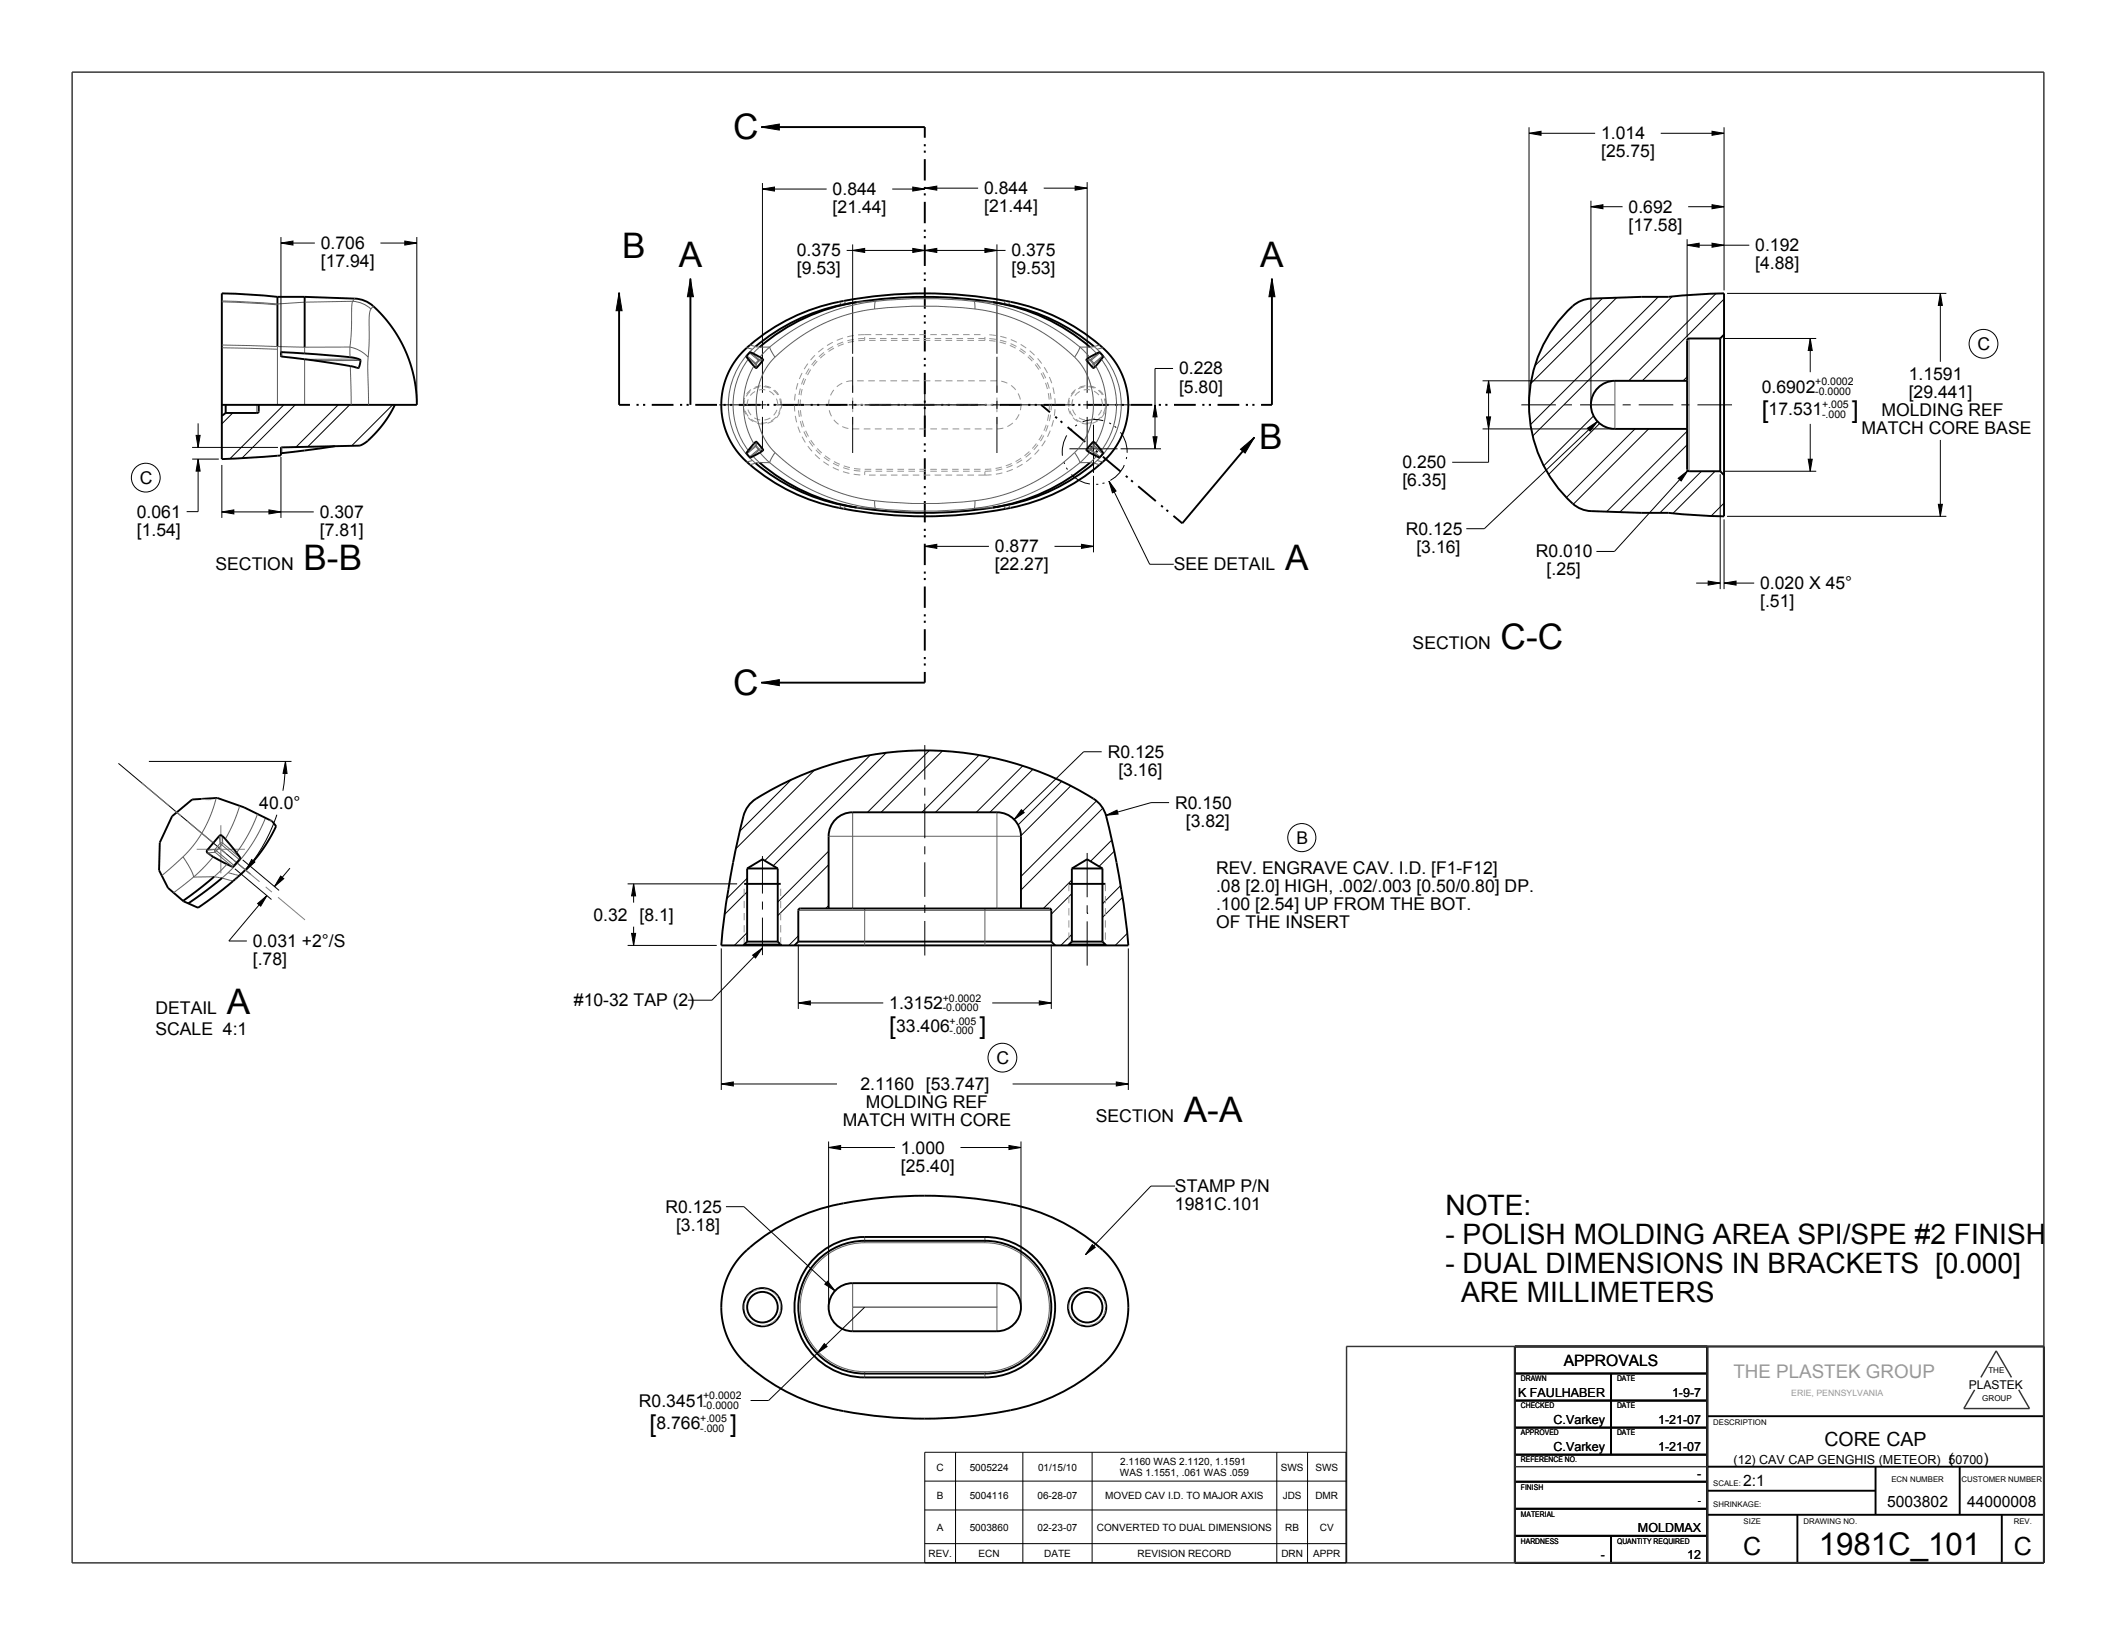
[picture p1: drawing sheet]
<svg xmlns="http://www.w3.org/2000/svg" width="559mm" height="432mm" viewBox="0 0 559 432" stroke-linecap="round" stroke-linejoin="round" font-family="sans-serif">
<g fill="#000">
<path d="M201 33.6l4.8-.8v1.6zM403.8 35.2l3.2-.5v1zM452.1 34.7l3.2 .5-3.2 .5zM201.3 49.9l3.2-.5v1.1zM241 49.4l3.2 .5-3.2 .6zM244.2 49.7l3.2-.5v1zM283.9 49.2l3.2 .5-3.2 .5zM420.1 54.6l3.2-.5v1zM452.1 54.1l3.2 .5-3.2 .5zM74.2 64.2l3.2-.5v1zM106.9 63.7l3.2 .5-3.2 .5zM163.5 77.3l.8 4.8h-1.6z"/>
<path d="M182.3 73.6l.8 4.8h-1.6zM225.2 66.1l3.1-.5v1.1zM241 65.6l3.2 .5-3.2 .6zM244.2 66.1l3.2-.5v1.1zM260.1 65.6l3.2 .5-3.2 .6zM335.9 73.6l.8 4.8h-1.6zM445.5 64.8l3.2-.6v1.1zM452.1 64.2l3.2 .6-3.2 .5zM512.4 77.5l.5 3.2h-1zM478.1 89.4l.5 3.2h-1.1zM51.8 115h1.1l-.6 3.2zM305 106.9l.6 3.2h-1.1z"/>
<path d="M304.5 115.4h1.1l-.6 3.1zM327.6 118.6l3.7-3.1-2.5 4.2zM392.6 110.1h1l-.5 3.2zM393.1 100.6l.5 3.1h-1zM419.2 113.1l2.7-1.8-2 2.6zM52.3 121.2l.6 3.2h-1.1zM58.6 135.2l3.2-.5v1zM71 134.7l3.2 .5-3.2 .5zM292.9 127.1l1.8 2.6-.9 .4zM443.2 126.3l2.5-2-1.7 2.7zM477.5 121.3h1.1l-.5 3.2zM511.9 133.2h1l-.5 3.2z"/>
<path d="M244.2 144.3l3.2-.5v1zM285.6 143.8l3.2 .5-3.2 .5zM451.1 153.5l3.2 .5-3.2 .5zM455.3 154l3.2-.5v1zM201 180.3l4.8-.8v1.6zM75.4 201.1l.4 3.2-1.1-.1zM269.7 213.8l.8 .8-2.7 1.8zM292.1 215.3l2.9-1.3 .3 1zM66.5 227l.8 .7-2.4 2.1zM68 238.6l2.5-2.1-1.7 2.8zM74.1 231.4l.8 .7-2.4 2zM167.3 233.4l.6 3.2h-1.1z"/>
<path d="M166.8 246.5h1.1l-.6 3.2zM198.8 252.3l2.5-2-1.8 2.7zM210.8 264.9l3.2-.6v1.1zM274.5 264.3l3.1 .6-3.1 .5zM190.5 286.3l3.2-.6v1.1zM294.8 285.7l3.2 .6-3.2 .5zM218.8 303.1l3.2-.6v1.1zM266.4 302.5l3.2 .6-3.2 .5zM288.5 328.7l.7 .7-2.5 2zM217.7 354.8l.7 .8-2.6 1.8zM218.5 338.4l2 2.5-2.7-1.7z"/>
</g>
<g fill="none" stroke="#000" stroke-width=".26">
<path d="M201 33.6l4.8-.8v1.6zM403.8 35.2l3.2-.5v1zM403.8 33.6v72.5M403.8 35.2h17.5M438.6 35.2h16.7M452.1 34.7l3.2 .5-3.2 .5zM455.3 33.6v43.1M201.3 49.9l3.2-.5v1.1zM201.3 48.3v46.4M201.3 49.9h17M235.6 49.9h8.6M241 49.4l3.2 .5-3.2 .6z"/>
<path d="M244.2 49.7l3.2-.5v1zM244.2 49.7h14.1M275.6 49.7h11.5M283.9 49.2l3.2 .5-3.2 .5zM287.1 48.1v46.6M420.1 54.6l3.2-.5v1zM420.1 53v53.1M420.1 54.6h8.4M445.8 54.6h9.5M452.1 54.1l3.2 .5-3.2 .5zM74.2 64.2l3.2-.5v1zM74.2 62.6v30.6"/>
<path d="M74.2 64.2h8.9M100.5 64.2h9.6M106.9 63.7l3.2 .5-3.2 .5zM110.1 62.6v43.5M163.5 77.3l.8 4.8h-1.6zM182.3 73.6l.8 4.8h-1.6zM223.6 66.1h41.9M225.2 66.1l3.1-.5v1.1zM225.2 64.6v28.8M241 65.6l3.2 .5-3.2 .6zM244.2 66.1l3.2-.5v1.1zM260.1 65.6l3.2 .5-3.2 .6z"/>
<path d="M263.3 64.6v28.8M335.9 73.6l.8 4.8h-1.6zM423.2 78.8l-17.9 17.8M426.9 78.6l-22.7 22.7M437.9 78.4l-33.7 33.7M441.6 78.3l-36.8 36.8M445.5 64.8l3.2-.6v1.1zM445.5 63.2v25.9M445.5 64.8h16.5M452.1 64.2l3.2 .6-3.2 .5zM453.1 77.5l-23 23.1M455.3 79l-21.6 21.6"/>
<path d="M456.1 77.5h57.9M512.4 77.5l.5 3.2h-1zM512.4 77.5v18M309.8 97.3h-4.8v21.2M445.5 99.5l-1 1.1M455.1 89.4h24.5M478.1 89.4l.5 3.2h-1.1zM478.1 89.4v8.9M50.7 118.2h22.7M51.8 115h1.1l-.6 3.2zM52.3 111.8v6.4M61.5 109.1l-2.9 2.8"/>
<path d="M74.9 106.9l-14.2 14.3M78 106.9l-14.1 14.1M89.3 106.9l-11.1 11.2M92.3 106.9l-11 11.1M103.7 106.9l-10.8 10.8M295.9 118.5h10.7M304.5 115.4h1.1l-.6 3.1zM305 106.9l.6 3.2h-1.1zM327.6 118.6l3.7-3.1-2.5 4.2zM391.5 113.3h34.2M391.5 100.6h34.2M392.6 110.1h1l-.5 3.2z"/>
<path d="M393.1 100.6l.5 3.1h-1zM393.1 100.6v21.5h-9.6M419.2 113.1l2.7-1.8-2 2.6zM420.8 109.8l-13.1 13.2M421.9 111.3l-29.9 28.3h-4.8M422.4 111.8l-13.4 13.5M431.8 113.3l-18.1 18.1M435.4 113.3l-19.9 19.9M445.5 113.9l-21.2 21.2M445.5 117.5l-17.7 17.7M478.1 112v12.5M512.4 116.2v20.2"/>
<path d="M50.7 121.2h7.1M52.3 121.2l.6 3.2h-1.1zM52.3 121.2v13.9h-3M58.6 135.2l3.2-.5v1zM58.6 122.8v14M58.6 135.2h24.3M71 134.7l3.2 .5-3.2 .5zM74.2 120.7v16.1M288.8 125.7v20.2M292.9 127.1l1.8 2.6-.9 .4zM292.9 127.1l10.7 21.9h6.4M443.2 126.3l2.5-2-1.7 2.7z"/>
<path d="M445.7 124.3l-19.4 21.3h-4.7M449.3 124.5l-11 10.9M452.9 124.5l-11.1 11.1M454.3 125.2v30.4M455.1 124.5h24.5M455.3 132.9l-3.4 3.4M455.3 137.2v18.4M456.1 136.4h57.9M477.5 121.3h1.1l-.5 3.2zM511.9 133.2h1l-.5 3.2zM244.2 144.3l3.2-.5v1zM244.2 144.3h17"/>
<path d="M278.5 144.3h10.3M285.6 143.8l3.2 .5-3.2 .5zM447.9 154h6.4M451.1 153.5l3.2 .5-3.2 .5zM455.3 154l3.2-.5v1zM455.3 154h7.9M201 180.3l4.8-.8v1.6zM229.8 199.4l-27.8 27.9M234 198.8l-29.8 29.8M245.4 198.2l-16.3 16.3M248.9 198.3l-16.2 16.2M258.6 199.4l-15.1 15.1"/>
<path d="M261.6 200l-14.5 14.5M290.9 198.5h-4.7l-18.4 17.9M31.3 201.6l34.8 29.3M39.3 201.1h37.7M73.1 215.2a44.7 44.7 0 0 1-8.2 14.6M75.4 201.1l.4 3.2-1.1-.1zM75.4 201.1l-.2 4.3-.5 3.4M208.9 205.9l-13.5 13.6M215.1 203.4l-20.8 20.7M269.7 213.8l.8 .8-2.7 1.8zM270.1 202.3l-12.3 12.2M272.8 203.2l-11.4 11.3"/>
<path d="M280.4 206.3l-11.5 11.6M282.8 207.5l-13.2 13.2M289.6 211.5l-20 20M291.2 213.4l-21.6 21.7M292.1 215.3l2.9-1.3 .3 1zM308.7 212h-4.7l-11.9 3.3M62 229.4l9.7 8.2M64.1 227.1l9.6 8.1M66.5 227l.8 .7-2.4 2.1zM68 238.6l2.5-2.1-1.7 2.8zM70.5 236.5l-10.1 12h4.8M74.1 231.4l.8 .7-2.4 2z"/>
<path d="M76.6 229.3l-4.1 4.8M165.7 233.4h29M167.3 233.4l.6 3.2h-1.1zM167.3 233.4v5M197.3 231.9l-5.4 5.4M197.3 235.5l-6 6M218.8 224.8l-13.4 13.4M218.8 228.4l-13.4 13.4M218.8 239.2l-.7 .7M283.1 232.4l-7.6 7.5M283.1 236l-5.5 5.4M293.6 221.8l-5.6 5.7"/>
<path d="M294.3 224.8l-4.1 4M295.9 233.9l-4.8 4.8M296.4 237l-5.3 5.3M165.7 249.7h23.6M166.8 246.5h1.1l-.6 3.2zM167.3 244.7v5M190.5 250.5v37.4M197.3 246.3l-3.4 3.4M198.8 252.3l2.5-2-1.8 2.7zM201.3 250.3l-13.3 13.8h-6.3M210.8 247.2l-2.5 2.5M210.8 249.5v17"/>
<path d="M277.6 249.5v17M283.1 246.8l-3 2.9M297.7 246.5l-3.2 3.2M298 250.5v37.4M210.8 264.9l3.2-.6v1.1zM210.8 264.9h22.5M262 264.9h15.6M274.5 264.3l3.1 .6-3.1 .5zM190.5 286.3l3.2-.6v1.1zM190.5 286.3h30.5M267.4 286.3h30.6M294.8 285.7l3.2 .6-3.2 .5z"/>
<path d="M191.7 318.7h4.8l24 22.2M218.8 303.1l3.2-.6v1.1zM218.8 301.5v42.9M218.8 303.1h17.5M253.7 303.1h15.9M266.4 302.5l3.2 .6-3.2 .5zM269.6 301.5v42.9M310.3 313.2h-6.4l-17.2 18.2M218.5 338.4l2 2.5-2.7-1.7zM288.5 328.7l.7 .7-2.5 2zM217.7 354.8l.7 .8-2.6 1.8zM228.3 345.2l-25.3 24.7h-4.8"/>
<path d="M244.2 383.5h111.3v29.3h-111.3zM244.2 398.8h111.3M244.2 391.2h111.3M252.3 383.5v29.3M270.1 383.5v29.3M288.4 383.5v29.3M337.2 383.5v29.3M345.3 383.5v29.3M244.2 407.7h111.3"/>
<circle cx="523.8" cy="90.8" r="3.8"/>
<circle cx="38.5" cy="126.1" r="3.8"/>
<circle cx="343.8" cy="221.2" r="3.7"/>
<circle cx="264.7" cy="279.3" r="3.8"/>
</g>
<g fill="none" stroke="#000" stroke-width=".51">
<path d="M201 33.6h43.2v2.8M244.2 38.1v.5M244.2 39.8v.5M244.2 42v5.7M244.2 49.4v.5M244.2 51.1v.5M244.2 53.3v5.7M73.3 78.4h7.2l13.2 .5a9.2 9.2 0 0 1 6.7 3.8 35.3 35.3 0 0 1 9.7 24.2h-51.5M73.3 78.4l-7.4-.6-7.3-.3v43.7l15.6-.9v-2l.2-.1 20.7-.5 .4-.2a26.2 26.2 0 0 0 8.8-10.6M73.3 78.4v13.1M163.5 77.3v29.6h2.9M182.3 73.6v33.3"/>
<path d="M226.3 79.8a52.5 52.5 0 0 0-26.8 11.7M244.2 60.6v.6M244.2 62.3v.6M244.2 64.6v5.6M244.2 71.9v.6M244.2 73.6v.6M244.2 75.9v5.6M262.2 79.8a52.5 52.5 0 0 1 26.7 11.7M335.9 73.6v33.3h-2.9M196.5 92.6a53 53 0 0 1 30.8-13.9 112.3 112.3 0 0 1 44.4 2.2 45.8 45.8 0 0 1 22.1 13.7 20.2 20.2 0 0 1-3.4 28.1 55.2 55.2 0 0 1-30.8 12.6 112.1 112.1 0 0 1-42.9-2.4 45.8 45.8 0 0 1-22-13.7 20.2 20.2 0 0 1 1.8-26.6zM244.2 83.2v.6M244.2 84.9v.6"/>
<path d="M244.2 87.2v5.6M244.2 94.5v.6M244.2 96.2v.6M244.2 98.5v5.6M414.1 82.1a8.4 8.4 0 0 1 6.1-3.2l13.2-.5h7.2l7.3-.6 7.4-.3v58.9l-7.4-.3-7.3-.7h-7.2l-13.2-.4a8.3 8.3 0 0 1-6.1-3.2 35.3 35.3 0 0 1 0-49.7zM454.3 89.4h-8.3l-.4 .2-.1 11h-19a6.4 6.4 0 0 0-6.4 6.3 6.4 6.4 0 0 0 6.4 6.4h19l.1 10.9 .4 .3h8.3M454.3 89.4v35.1M455.3 88.4l-1 1M59.6 109.1l-1 .7M59.6 106.9v2.2M68.3 106.9v1.8l-.3 .3-8.4 .1M168.1 106.9h.6"/>
<path d="M169.8 106.9h.6M172.1 106.9h5.8M179.6 106.9h.6M181.3 106.9h.6M183.6 106.9h5.8M191.1 106.9h.6M192.8 106.9h.6M195.1 106.9h5.7M202.6 106.9h.5M204.3 106.9h.6M206.6 106.9h5.7M214.1 106.9h.5"/>
<path d="M215.8 106.9h.6M218.1 106.9h5.7M225.6 106.9h.5M227.3 106.9h.6M229.6 106.9h5.7M237.1 106.9h.5M238.8 106.9h.5M241.1 106.9h5.7M244.2 105.8v.6M244.2 107.5v.6M244.2 109.7v5.7M244.2 117.1v.5"/>
<path d="M244.2 118.8v.5M248.5 106.9h.6M250.3 106.9h.5M252.6 106.9h5.7M260 106.9h.6M261.8 106.9h.5M264.1 106.9h5.7M271.5 106.9h.6M273.3 106.9h.5M274.9 106.9l2.4 2M275.6 106.9h5.7M278.7 110.1l.4 .3"/>
<path d="M280.1 111.2l.4 .4M281.9 112.8l4.7 3.9M283 106.9h.6M284.7 106.9h.6M287 106.9h5.8M288 117.9l.5 .4M289.4 119l.5 .4M294.5 106.9h.6M296.2 106.9h.6M298.5 106.9h5.8M306 106.9h.6M307.7 106.9h.6"/>
<path d="M310 106.9h5.8M317.5 106.9h.6M319.2 106.9h.6M321.5 106.9h5.8M329 106.9h.6M330.7 106.9h.6M331.3 115.5l-19.1 22.7-2.3-2M199.5 122.3a52.5 52.5 0 0 0 26.8 11.7M244.2 121v5.7M244.2 128.4v.5M244.2 130.1v.5M244.2 132.3v5.7"/>
<path d="M244.2 139.7v.5M288.9 122.3a52.5 52.5 0 0 1-26.7 11.7M291.3 120.6l4.6 3.9M297.3 125.7l.5 .4M298.7 126.9l.5 .4M300.6 128.4l4.6 3.9M306.6 133.5l.5 .4M308 134.7l.5 .4M454.3 124.5l1 1M244.2 141.3v.6M244.2 143.6v5.6M244.2 150.9v.6"/>
<path d="M244.2 152.6v.6M244.2 154.9v5.6M244.2 177.5v2.8h-43.2M244.2 162.2v.6M244.2 163.9v.6M244.2 166.2v5.6M244.2 173.5v.6M244.2 175.2v.6M45.4 215.6l5.3-4.5 6.7-.4 7.1 2.5 7.4 3.7 1 1.3a44.1 44.1 0 0 1-14.1 16.7l-6.5 4.8-3.8-1.7-4.1-3.5-2.4-4.7 .2-7.3zM198.5 211.8a83.4 83.4 0 0 1 91.4 0 9.6 9.6 0 0 1 2.8 5.9l2.7 13.3a185.7 185.7 0 0 1 2.6 18.7h-107.5a203.4 203.4 0 0 1 6.3-35.6l.8-1.2zM58.6 231.9l-3.9 3.2-5 3.5M196.5 233.4h9.7"/>
<path d="M197.3 229.4v19.3M197.3 229.4l4-2.5 4.1 2.5M197.3 229.4h8.1M205.4 229.4v19.3M218.8 239.9v-19a6.3 6.3 0 0 1 6.3-6.4h38.2a6.3 6.3 0 0 1 6.3 6.4v19M225.2 239.9l-14.1 .1-.3 .4v8.3M263.3 239.9l14.1 .1 .2 .4v8.3M282.3 233.4h9.6M283.1 229.4h8M283.1 229.4l4-2.5 4 2.5M283.1 229.4v19.3M291.1 229.4v19.3"/>
<path d="M196.5 249.5h9.7M197.3 248.7h8.1M197.3 248.7l-1 1M205.4 248.7l1 1M210.8 248.7h66.8M210.8 248.7l-1 1M277.6 248.7l1 1M282.3 249.5h9.6M283.1 248.7h8M283.1 248.7l-1 1M291.1 248.7l1 1M196.5 330.9a53 53 0 0 1 30.8-13.9 112.3 112.3 0 0 1 44.4 2.2 45.8 45.8 0 0 1 22.1 13.7 20.2 20.2 0 0 1-3.4 28.1 55.2 55.2 0 0 1-30.8 12.6 112.1 112.1 0 0 1-42.9-2.4 45.8 45.8 0 0 1-22-13.7 20.2 20.2 0 0 1 1.8-26.6z"/>
<path d="M214.8 332.6a18.5 18.5 0 0 1 13.5-5.9h31.8a18.5 18.5 0 0 1 18.5 18.5 18.5 18.5 0 0 1-18.5 18.6h-31.8a18.5 18.5 0 0 1-17-11.2 18.5 18.5 0 0 1 3.5-20zM216.5 332.3a17.5 17.5 0 0 1 11.8-4.6h31.8a17.5 17.5 0 0 1 17.5 17.5 17.5 17.5 0 0 1-17.5 17.6h-31.8a17.5 17.5 0 0 1-16.3-11.2 17.5 17.5 0 0 1 4.5-19.3zM400 355.6h139.8v57.1h-139.8zM450.8 355.6v57.1M400 377h50.8M400 369.9h50.8M400 362.7h50.8M425.4 362.7v21.5M450.8 374h89M400 398.5h50.8M400 391.3h50.8M400 384.2h50.8"/>
<path d="M450.8 393.7h44.5M450.8 387.3h89M495.3 387.3v12.7M517.5 387.3v12.7M400 405.6h50.8M425.4 405.6v7.1M450.8 400h89M474.7 400v12.7M528.6 400v12.7"/>
<circle cx="201.3" cy="345.2" r="5"/>
<circle cx="287.1" cy="345.2" r="5"/>
</g>
<path d="M19 19.1h520.8v393.6h-520.8zM355.6 355.6h184.1M355.6 355.6v57.1M400 355.6v57.1M450.8 355.6v57.1M521.5 367.1l-2.9 4.9h17.4l-2.9-4.9M523.1 363.8l4.1-7 4 7M400 387.4h50.8" fill="none" stroke="#313131" stroke-width=".38"/>
<g fill="none" stroke="#939393" stroke-width=".26">
<path d="M226.3 79.8l-1.7 .3M226.6 79.8h-.2M226.6 79.7v.1M229.8 79.3l-1.9 .3M233.1 78.9l-2 .2M236.3 78.7l-2 .1M239.5 78.5l-1.9 .1M242.8 78.4l-2 .1M244.2 78.4h-.8M245.4 78.4h1.8M248.3 78.5l1.8 .1M251.3 78.6l1.8 .1"/>
<path d="M254.2 78.8l1.8 .2M257.2 79.1l1.7 .2M260.1 79.5l1.7 .2M262 79.8h.2M263.3 80l1.7 .3M211.8 98.5l-.7 1.6M212.3 99.9l-.6 1.6M213.3 96l-.9 1.5M213.7 97.3l-.9 1.5M214.1 97.6l-.9 1.5M215.2 93.8l-1.1 1.3M215.5 95l-1.2 1.4"/>
<path d="M215.8 95.4l-1.1 1.3M217.4 91.9l-1.3 1.1M217.6 93.1l-1.3 1.1M217.9 93.5l-1.3 1.1M219.9 90.4l-1.5 .9M220 91.5l-1.5 .9M220.2 92l-1.4 .8M222.6 89.3l-1.6 .6M222.7 90.3l-1.7 .7M222.8 90.8l-1.5 .6M225.4 88.6l-1.7 .4M225.5 89.6l-1.7 .4"/>
<path d="M225.5 90.1l-1.6 .4M228.3 89.4l-1.7 .1M228.3 89.9l-1.6 .1M228.3 89v.9M228.3 89.9h.1M228.3 89.4h.1M229.5 89.9h1.7M229.5 89.4h1.7M230.1 88.4l-3.5 .1M231.2 88.4h1.8M232.4 89.9h1.7M232.4 89.4h1.7"/>
<path d="M234.1 88.4h1.8M235.3 89.9h1.7M235.3 89.4h1.7M237 88.4h1.7M238.2 89.9h1.7M238.2 89.4h1.7M239.9 88.4h1.7M241 89.9h1.8M241 89.4h1.8M242.8 88.4h1.7M243.9 89.9h1.8M243.9 89.4h1.8"/>
<path d="M245.7 88.4h1.7M246.8 89.9h1.8M246.8 89.4h1.8M248.6 88.4h1.7M249.7 89.9h1.7M249.7 89.4h1.7M251.4 88.4h1.8M252.6 89.9h1.7M252.6 89.4h1.7M254.3 88.4h1.8M255.5 89.9h1.7M255.5 89.4h1.7"/>
<path d="M257.2 88.4h1.7M258.4 89.4h1.7M260.1 88.4h.1M260.1 89v.9h-1.7M261.2 89.9l1.7 .2M261.3 89.4l1.7 .2M261.3 88.4l1.7 .2M264 90.4l1.6 .4M264.1 89.9l1.7 .4M264.1 88.8l1.7 .5M266.7 91.2l1.5 .8M266.9 90.8l1.5 .7"/>
<path d="M266.9 89.7l1.6 .7M269.2 92.5l1.4 1M269.4 92.1l1.5 1M269.5 91l1.5 .9M271.4 94.2l1.2 1.2M271.8 93.8l1.2 1.3M271.9 92.6l1.3 1.2M273.4 96.2l.9 1.4M273.8 95.9l1 1.4M274 94.7l1.1 1.3M274.9 98.6l.8 1.5M275.4 98.3l.8 1.6"/>
<path d="M275.8 97l.8 1.5M277.1 99.6l.6 1.6M209.8 106.9l.1 1.8M210 109.8l.4 1.7M210 104l-.2 1.8M210.7 112.7l.6 1.6M210.7 101.2l-.5 1.7M210.9 108.4l.2 1.7M210.9 105.5l-.1 1.7M211.4 111.2l.5 1.7M211.4 102.6l-.4 1.7M211.4 108.3l.2 1.7"/>
<path d="M211.4 105.5l-.1 1.7M211.8 115.3l.9 1.6M211.8 111.1l.5 1.6M211.8 102.7l-.3 1.7M212.3 114l.8 1.5M212.8 113.8l.7 1.5M212.8 100.1l-.6 1.6M213.3 117.8l1.1 1.4M213.7 116.5l1 1.4M214.1 116.2l1 1.4M215.5 118.8l1.2 1.2M215.8 118.5l1.2 1.1"/>
<path d="M219 108.3l.6 1.6M219 105.5l-.2 1.7M220.2 110.9l1.2 1.2M220.2 103l-.9 1.4M222.4 112.6l1.6 .6M222.4 101.2l-1.4 .9M224 113.2h.1M225.2 100.6l-1.7 .2M225.2 100.6h.1M225.2 101.8v1.9M225.2 105v3.8M225.2 110.1v1.9"/>
<path d="M225.2 113.3h1.7M225.2 106.9h1.7M226.3 106.9h1.8M226.3 100.6h1.8M228.1 113.3h1.8M228.1 106.9h1.8M229.3 106.9h1.7M229.3 100.6h1.7M231 113.3h1.8M231 106.9h1.8M232.2 106.9h1.8M232.2 100.6h1.8"/>
<path d="M234 113.3h1.7M234 106.9h1.7M235.1 106.9h1.8M235.1 100.6h1.8M236.9 113.3h1.8M236.9 106.9h1.8M238.1 106.9h1.7M238.1 100.6h1.7M239.8 113.3h1.8M239.8 106.9h1.8M241 106.9h1.8M241 100.6h1.8"/>
<path d="M242.8 113.3h1.7M242.8 106.9h1.7M243.9 106.9h1.8M243.9 100.6h1.8M245.7 113.3h1.7M245.7 106.9h1.7M246.9 106.9h1.7M246.9 100.6h1.7M248.6 113.3h1.8M248.6 106.9h1.8M249.8 106.9h1.8M249.8 100.6h1.8"/>
<path d="M251.6 113.3h1.7M251.6 106.9h1.7M252.7 106.9h1.8M252.7 100.6h1.8M254.5 113.3h1.7M254.5 106.9h1.7M255.7 106.9h1.7M255.7 100.6h1.7M257.4 113.3h1.8M257.4 106.9h1.8M258.6 106.9h1.7M258.6 100.6h1.7"/>
<path d="M260.3 113.3h1.8M260.3 106.9h1.8M261.5 106.9h1.8M261.5 100.6h1.8M263.3 100.6h.1M263.3 101.8v1.9M263.3 105v3.8M263.3 110.1v1.9M264.4 100.7h.1M264.4 100.7l1.6 .5M264.9 113.1l-1.6 .2M265 113l-.1 .1"/>
<path d="M267 101.8l1.2 1.2M267.5 111.7l-1.5 .9M268.9 103.9l.6 1.6M269.1 109.4l-.9 1.5M269.6 106.6l-.1 1.7M271.8 119.3l-1.2 1.1M272.2 119.6l-1.3 1.2M273.7 117.2l-1.1 1.3M274.1 117.5l-1.1 1.3M274.4 118.7l-1.2 1.3M275.2 114.8l-.9 1.4M275.7 115l-.9 1.5"/>
<path d="M276.1 116.4l-1 1.4M276.1 101.1l.5 1.6M276.3 112.2l-.6 1.6M276.6 101l.5 1.6M276.8 112.3l-.6 1.7M276.8 103.8l.3 1.7M276.9 109.4l-.3 1.7M277.1 106.6v1.7M277.3 103.8l.3 1.7M277.3 113.8l-.7 1.5M277.4 109.5l-.3 1.7M277.6 106.6v1.8"/>
<path d="M278.1 102.3l.3 1.7M278.2 111l-.5 1.7M278.6 105.2v1.7M278.6 108.1l-.2 1.7M215.2 120l1.3 1.2M217.4 121.9l1.5 1M217.6 120.8l1.4 1M217.9 120.4l1.4 .9M219.9 123.4l1.6 .8M220 122.3l1.6 .8M220.2 121.9l1.6 .7M222.6 124.6l1.7 .4"/>
<path d="M222.7 123.5l1.6 .5M222.8 123l1.6 .5M223.4 133.6l1.7 .3M225.4 125.2l1.8 .2M225.5 124.2l1.7 .2M225.5 123.7l1.7 .2M226.3 134l.1 .1M226.4 134.1h.1M226.6 134.1l1.8 .3M228.3 124.6v.9M228.3 125.5h.1M228.3 124.5h1.8"/>
<path d="M228.3 123.9h1.8M229.5 125.5h1.7M229.5 134.5l1.8 .2M231.2 124.5h1.8M231.2 123.9h1.8M232.4 125.5h1.7M232.5 134.8l1.7 .2M234.1 124.5h1.8M234.1 123.9h1.8M235.3 125.5h1.7M235.4 135.1l1.8 .1M237 124.5h1.7"/>
<path d="M237 123.9h1.7M238.2 125.5h1.7M238.3 135.3l1.8 .1M239.9 124.5h1.7M239.9 123.9h1.7M241 125.5h1.8M241.3 135.4h1.7M242.8 124.5h1.7M242.8 123.9h1.7M243.9 125.5h1.8M245.1 135.4h-.9M245.7 124.5h1.7"/>
<path d="M245.7 123.9h1.7M246.8 125.5h1.8M247.6 135.4h-1.9M248.6 124.5h1.7M248.6 123.9h1.7M249.7 125.5h1.7M250.9 135.3l-2 .1M251.4 124.5h1.8M251.4 123.9h1.8M252.6 125.5h1.7M254.1 135l-1.9 .2M254.3 124.5h1.8"/>
<path d="M254.3 123.9h1.8M255.5 125.5h1.7M257.2 124.5h1.7M257.2 123.9h1.7M257.3 134.7l-1.9 .2M258.4 125.5h1.7M260.1 124.5h.1M260.1 123.9h.1M260.1 124.6v.9M260.5 134.3l-1.9 .2M261.8 123.9h-1.7M261.8 124.4l-1.7 .1"/>
<path d="M261.8 125.4l-1.7 .1M262 134.1h-.2M262.1 134.1h-.1M263.9 133.8l-1.7 .2M264.5 123.4l-1.6 .3M264.7 123.8l-1.7 .4M264.7 124.9l-1.7 .3M267.2 122.4l-1.6 .6M267.4 122.9l-1.6 .6M267.5 123.9l-1.7 .7M269.6 121l-1.4 .9M269.9 121.4l-1.5 .9"/>
<path d="M270 122.6l-1.5 .8M272.4 120.8l-1.4 1.1M53.1 211l2.7 .2M196.5 234.7v1.9M196.5 237.9v1.9M206.2 234.7v1.9M206.2 237.9v1.9M282.3 233.4v2M282.3 236.6v2M282.3 239.8v2M291.9 233.4v2M291.9 236.6v2"/>
<path d="M291.9 239.8v2M196.5 241.1v1.9M196.5 244.3v2M196.5 247.5v2M206.2 241.1v1.9M206.2 244.3v2M206.2 247.5v2M282.3 243v2M282.3 246.3v1.9M291.9 243v2M291.9 246.3v1.9"/>
</g>
<g fill="none" stroke="#5d5d5d" stroke-width=".26">
<path d="M58.6 79.7l14.7 .8M58.6 79.5l7.3 .3a61.5 61.5 0 0 0 14.6 0M221.5 79.7l.8 .8M222.8 79.5l.6 .8M265.7 79.5l-.7 .8M266.9 79.7l-.7 .8M58.6 91.8l14.7 .4M58.6 91.1l14.7 .4M73.3 91.5v15.4M73.3 91.5l7.2 .2M80.5 94.9v12M92.5 96.7l.2 10.2"/>
<path d="M97.2 94.3l.1 12.6M197.2 91.8l1.5 .4M198.1 91.1l1.4 .4M198.7 92.2a20.1 20.1 0 0 0 0 29.4M199.5 91.5l1.1 .2M199.5 91.5l-.8 .7M288.9 91.5l.8 .7M288.9 91.5l-1 .2M289.7 92.2a20.1 20.1 0 0 1 0 29.4M290.4 91.1l-1.5 .4M291.2 91.8l-1.5 .4M446 89.4v35.1"/>
<path d="M67.8 106.9v2.2M426.5 100.6v12.7M198.7 121.6l.8 .7M198.7 121.6l-1.5 .4M199.5 122.3l-1.4 .4M200.6 122.2l-1.1 .1M222.3 133.3l-.8 .8M223.4 133.6l-.6 .8M265 133.6l.7 .8M266.2 133.3l.7 .8M287.9 122.2l1 .1M288.9 122.3l1.5 .4"/>
<path d="M289.7 121.6l-.8 .7M289.7 121.6l1.5 .4M70.1 216a40.2 40.2 0 0 1-9.9 14.5M225.2 214.5v25.4M263.3 214.5v25.4M56.5 231.5l2.1 .4M58.6 231.9l2.9 .8M60.2 230.5l3 .7M60.2 230.5l-1.6 1.4M218.8 220.9h50.8M228.3 239.9v9.8M260.1 239.9v9.8"/>
<path d="M210.8 240.4h66.8M225.2 338.9v12.7M228.3 328.2a17 17 0 0 0-17 17 17 17 0 0 0 17 17.1M228.3 326.7v1.5M228.3 328.2h31.8M260.1 328.2a17 17 0 0 1 17 17 17 17 0 0 1-17 17.1M260.1 326.7v1.5M263.3 338.9v12.7M263.3 345.2h-38.2M263.3 345.2v.1M228.3 362.3v1.5M228.3 362.3h31.8"/>
<path d="M260.1 362.3v1.5"/>
</g>
<path d="M206.2 106.9a4.8 4.8 0 0 0-7-4.3 4.8 4.8 0 0 0-.7 8.2 4.8 4.8 0 0 0 7.6-3l.1-.9M206.4 106.9a5 5 0 0 0-7.3-4.5 5 5 0 0 0-.8 8.6 5 5 0 0 0 8-3.2l.1-.9M291.9 106.9a4.8 4.8 0 0 0-7-4.3 4.8 4.8 0 0 0-.7 8.2 4.8 4.8 0 0 0 7.6-3l.1-.9M292.1 106.9a5 5 0 0 0-7.3-4.5 5 5 0 0 0-.7 8.6 5 5 0 0 0 8-3.2v-.9M206.2 345.2a4.8 4.8 0 0 0-7-4.3 4.8 4.8 0 0 0-.7 8.2 4.8 4.8 0 0 0 7.6-3l.1-.9M291.9 345.2a4.8 4.8 0 0 0-7-4.3 4.8 4.8 0 0 0-.7 8.2 4.8 4.8 0 0 0 7.6-3l.1-.9" fill="none" stroke="#939393" stroke-width=".26" stroke-dasharray="1.7 1.1" stroke-linecap="butt"/>
<path d="M297.7 119.4a8.6 8.6 0 0 0-12.6-7.6 8.6 8.6 0 0 0-.9 14.6 8.6 8.6 0 0 0 13.4-5.9l.1-1.1" fill="none" stroke="#000" stroke-width=".26" stroke-dasharray="5.6 1.7 .6 1.1 .6 1.7" stroke-linecap="butt"/>
<!-- layer: 05___PRT_ALL_AXES -->
<g fill="none" stroke="#000" stroke-width=".26">
<path d="M201.3 95.5v8.2M225.2 94.2v9.5M263.3 94.2v9.5M287.1 95.5v8.2M189.9 106.9h8.3M200.3 106.9h2.1M201.3 105.9v2.1M201.3 110.1v8.2M204.5 106.9h17.5M224.1 106.9h2.1M225.2 105.9v2.1M225.2 110.1v9.5"/>
<path d="M228.4 106.9h31.7M244.2 100.6v12.7M262.2 106.9h2.1M263.3 105.9v2.1M263.3 110.1v9.5M266.5 106.9h17.4M282.4 118.5h12.7M286 106.9h2.2M287.1 105.9v2.1M287.1 110.1v8.2M288.8 112.2v12.7M290.3 106.9h8.2"/>
<path d="M401.8 106.9h9.1M413 106.9h2.1M417.3 106.9h9.1M428.5 106.9h2.1M432.8 106.9h9.1M444 106.9h2.1M448.3 106.9h9.1M244.2 196.8v9.1M244.2 208v2.1M244.2 212.3v9.1M201.3 226.1v9.9M201.3 238.1v2.1"/>
<path d="M244.2 223.5v2.1M244.2 227.7v9.2M244.2 239v2.1M287.1 225.3v11.7M287.1 239.1v2.1M201.3 242.3v9.9M244.2 243.2v9.1M287.1 241.2h.1M287.1 243.3v11.7"/>
</g>
<g fill="none" stroke="#000" stroke-width=".51">
<path d="M445.5 100.6v12.7M225.2 239.9h38.1M220.7 340.7a6.3 6.3 0 0 1 4.5-1.8h38.1a6.3 6.3 0 0 1 6.3 6.3 6.3 6.3 0 0 1-6.3 6.4h-38.1a6.3 6.3 0 0 1-5.9-3.9 6.3 6.3 0 0 1 1.4-7z"/>
<circle cx="201.3" cy="345.2" r="4"/>
<circle cx="287.1" cy="345.2" r="4"/>
</g>
<path d="M37.4 206.8l7.1 5.9M46.2 214.1l1.6 1.4M46.2 214.1h.1M49.4 216.8l7.1 6M58.3 217.9v12.8M52 224.3h12.7M58.2 224.2l1.6 1.3M61.4 226.9l7.1 6M70.2 234.2h.1M70.2 234.2l1.6 1.4M73.4 237l7.1 5.9M80.5 242.9h.1" fill="none" stroke="#7f7f7f" stroke-width=".26"/>
<path d="M205.4 106.9a4 4 0 0 0-5.8-3.6 4 4 0 0 0-.7 6.8 4 4 0 0 0 6.4-2.4l.1-.8M291.1 106.9a4 4 0 0 0-5.8-3.6 4 4 0 0 0-.7 6.8 4 4 0 0 0 6.5-2.4v-.8" fill="none" stroke="#939393" stroke-width=".26" stroke-dasharray="1.7 1.1" stroke-linecap="butt"/>
<!-- layer: 06___PRT_ALL_SURFS -->
<g fill="none" stroke="#5d5d5d" stroke-width=".26">
<path d="M93.1 79.6a7.7 7.7 0 0 1 4.9 2M93.1 79.6l-.2 1.4-.1 6.3-.4 4.4M93.1 79.6l-12.6 .2M93.7 78.9l-.6 .7M231.2 79.6a52.3 52.3 0 0 0-27.9 12.1M231.2 79.6a119.3 119.3 0 0 1 26 0M231.2 79.6l-.2 2M231.2 79.6l-4.9 .2M257.2 79.6l.3 2M257.2 79.6a52.3 52.3 0 0 1 28 12.1M257.2 79.6l5 .2M74.4 93v1.2"/>
<path d="M92.4 91.7v2.6M92.4 91.7h-11.9v1.6M94.1 97.1h.7M94.8 94.8l-14.1 .1M95.2 95.2l-11.9 .1M98 81.6a9.7 9.7 0 0 0-.5 5l-.3 7.7a9 9 0 0 0-4.8-2.6M98.6 80.8l-.6 .8M197.1 94.2l2.3 1.9M197.2 94l2.6 2.1M197.6 94.9a20.1 20.1 0 0 0 0 24.1M197.9 93.2l2.6 2.1M198.1 93l2.3 1.9"/>
<path d="M199.1 96.7a20.5 20.5 0 0 0 0 20.5M199.4 96.1l.1 1M199.8 96.1h-.4M199.8 96.1l.1 1M200.4 94.9l.1 .4M200.4 94.9l-1 1.2M200.5 95.3l-.7 .8M201.4 94.8l-1 .1M201.5 95.2l-1 .1M203.3 91.7h-1.5a2.23 2.23 0 0 0-2.3 1l-.6 .6M203.3 91.7l-2.6 2.6M203.3 91.7l.3 1 1.1 1.6"/>
<path d="M204.7 94.3a18.4 18.4 0 0 0 0 25.2M231 81.6a45.4 45.4 0 0 0-26.3 12.7M257.5 81.6a115.4 115.4 0 0 0-26.5 0M257.5 81.6a45.4 45.4 0 0 1 26.3 12.7M283.8 94.3a18.4 18.4 0 0 1 0 25.2M285.2 91.7l2.6 2.6M285.2 91.7l-.4 1-1 1.6M285.2 91.7h1.4a2.23 2.23 0 0 1 2.3 1l.7 .6M287 95.2l1 .1M287 94.8l1 .1M288 95.3l.7 .8M288 94.9v.4"/>
<path d="M288 94.9l1 1.2M288.7 96.1h.3M288.7 96.1l-.1 1M289 96.1l-.1 1M289.4 96.7a20.5 20.5 0 0 1 0 20.5M290.3 93l-2.3 1.9M290.5 93.2l-2.5 2.1M290.9 94.9a20.1 20.1 0 0 1 0 24.1M291.2 94l-2.5 2.1M291.4 94.2l-2.4 1.9M74.4 118.2v1.5M199.4 117.7l.4 .1"/>
<path d="M199.4 117.7l1 1.2M199.4 117.7l-2.3 2M199.5 116.7l-.1 1M199.8 117.8l.7 .8M199.8 117.8l-2.6 2.1M199.9 116.8l-.1 1M200.4 118.9l-2.3 1.9M200.4 118.9l1 .1M200.5 118.6l-.1 .3M200.5 118.6l-2.6 2.1M200.5 118.6h1M200.7 119.5l2.6 2.7"/>
<path d="M204.7 119.5a45.5 45.5 0 0 0 26.3 12.7M204.7 119.5l-1.1 1.7-.3 1M283.8 119.5a45.5 45.5 0 0 1-26.3 12.7M283.8 119.5l1 1.7 .4 1M287.8 119.5l-2.6 2.7M288 118.6v.3M288 118.6h-1M288 118.6l2.5 2.1M288 118.9l-1 .1M288 118.9l2.3 1.9M288.6 116.8l.1 1M288.7 117.8l2.5 2.1"/>
<path d="M288.7 117.8l-.7 .8M288.9 116.7l.1 1M289 117.7l-.3 .1M289 117.7l2.4 2M289 117.7l-1 1.2M198.9 120.5l.6 .7a2.58 2.58 0 0 0 2.8 1h1M203.3 122.2a52.3 52.3 0 0 0 27.9 12.1M226.3 134l4.9 .3M231 132.2l.2 2.1M231.2 134.3a119.3 119.3 0 0 0 26 0M257.5 132.2a115.4 115.4 0 0 1-26.5 0M257.5 132.2l-.3 2.1"/>
<path d="M262.2 134l-5 .3M285.2 122.2a52.3 52.3 0 0 1-28 12.1M289.6 120.5l-.7 .7a2.58 2.58 0 0 1-2.7 1h-1M57.1 210.8a32.1 32.1 0 0 1-8.8 15.5M63.3 212.8l-1.5 4.1-2.3 4.7M68 215l-2.4 5.4-3.1 4.8M48.3 226.3l2.1 3.3 .7 2M48.3 226.3l-5.6 5M51.1 231.6l-5.3 4.2M56.3 226.3l-2.2 2.5-3 2.8M56.8 224.4l-.2 .3 .2 .4M56.8 224.4l5 4.2"/>
<path d="M56.8 224.4l-2.1 .1M56.8 225.1l4.6 3.8M56.8 225.1l-2 .2M57.9 220.7l.2 2M58.1 222.7l-1.3 1.7M58.1 222.7l5.1 4.3M58.7 220.7l.1 2M58.8 222.7l-.3-.1-.4 .1M58.8 222.7l-2 2.4M58.8 222.7l4.7 3.9M59.9 228.2l-3.4 3.3-5.4 .1"/>
</g>
<path d="M80.5 78.4v13.3M74.2 93.1l9.5 .5a60.6 60.6 0 0 1 10.3 1l1.1 .4a1.7 1.7 0 0 1-.2 1.7l-.2 .5-.5-.1a256.7 256.7 0 0 0-20-3zM198 93.1l.1-.1 1 .5 2.4 1.4v.3l-1.7 2-.7-.5-2-2.5zM200.6 91.7a53.2 53.2 0 0 1 31.3-12.6 110.5 110.5 0 0 1 35.3 1.7 51.6 51.6 0 0 1 20.7 10.9M287 94.9l3.3-1.9 1.1 1.2-2.6 3-1.8-2zM88.5 117.8l-14.1 1.9-.2 .2M199.3 116.9l.5-.2 1.7 2.2-.8 .6-2.6 1.3-1-1.1zM288.6 116.8l.3-.1 .3 .3 2.2 2.7-1.1 1.1-2.5-1.3-.9-.6zM200.6 122.2a53.2 53.2 0 0 0 31.3 12.6 110.5 110.5 0 0 0 35.3-1.8 51.6 51.6 0 0 0 20.7-10.8M56.5 231.5l-8.2 6.4M58 220.7l.5-.1 .8 .8 4.2 5.2-2.1 2.3-5.1-2.6-1.7-1.3 .1-.4z" fill="none" stroke="#000" stroke-width=".51"/>
<g font-size="9.3">
<text x="193.6" y="36.7">C</text>
<text x="164.3" y="68">B</text>
<text x="179.2" y="70.4">A</text>
<text x="332.8" y="70.4">A</text>
<text x="332.6" y="118.7">B</text>
<text x="80.1" y="150.5">B-B</text>
<text x="339.4" y="150.6">A</text>
<text x="396.3" y="171.4">C-C</text>
<text x="193.6" y="183.5">C</text>
<text x="59.9" y="267.8">A</text>
<text x="312.6" y="296.4">A-A</text>
</g>
<text font-size="8.3" x="480.3" y="410.8">1981C_101</text>
<g font-size="7.4">
<text x="381.7" y="320.9">NOTE:</text>
<text x="381.7" y="328.5">- POLISH MOLDING AREA SPI/SPE #2 FINISH</text>
<text x="381.7" y="336.2">- DUAL DIMENSIONS IN BRACKETS [0.000]</text>
<text x="385.8" y="343.8">ARE MILLIMETERS</text>
</g>
<g font-size="6.6">
<text x="460.4" y="410.8">C</text>
<text x="531.8" y="410.8">C</text>
</g>
<g font-size="6.5">
<text x="465.3" y="110.4">[</text>
<text x="489" y="110.4">]</text>
<text x="234.8" y="273.1">[</text>
<text x="258.6" y="273.1">]</text>
<text x="171.6" y="378.1">[</text>
<text x="192.8" y="378.1">]</text>
</g>
<text font-size="5.2" x="481.8" y="381.8">CORE CAP</text>
<text font-size="5" fill="#989898" x="457.8" y="364">THE PLASTEK GROUP</text>
<g font-size="4.6">
<text x="422.8" y="36.8">1.014</text>
<text x="422.8" y="41.5">[25.75]</text>
<text x="219.9" y="51.5">0.844</text>
<text x="259.9" y="51.3">0.844</text>
<text x="219.9" y="56.3">[21.44]</text>
<text x="259.9" y="56">[21.44]</text>
<text x="430.1" y="56.2">0.692</text>
<text x="84.7" y="65.8">0.706</text>
<text x="430.1" y="60.9">[17.58]</text>
<text x="84.7" y="70.5">[17.94]</text>
<text x="210.4" y="67.7">0.375</text>
<text x="267.1" y="67.7">0.375</text>
<text x="463.5" y="66.3">0.192</text>
<text x="463.5" y="71.1">[4.88]</text>
<text x="210.4" y="72.5">[9.53]</text>
<text x="267.1" y="72.5">[9.53]</text>
<text x="522.3" y="92.4">C</text>
<text x="311.4" y="98.9">0.228</text>
<text x="504.1" y="100.3">1.1591</text>
<text x="311.4" y="103.7">[5.80]</text>
<text x="465.3" y="103.7">0.6902</text>
<text x="504.1" y="105.1">[29.441]</text>
<text x="467.1" y="109.7">17.531</text>
<text x="496.8" y="109.8">MOLDING REF</text>
<text x="491.6" y="114.6">MATCH CORE BASE</text>
<text x="370.3" y="123.7">0.250</text>
<text x="37" y="127.7">C</text>
<text x="370.3" y="128.4">[6.35]</text>
<text x="36.1" y="136.7">0.061</text>
<text x="84.5" y="136.8">0.307</text>
<text x="36.1" y="141.5">[1.54]</text>
<text x="84.5" y="141.5">[7.81]</text>
<text x="371.2" y="141.2">R0.125</text>
<text x="262.8" y="145.9">0.877</text>
<text x="374.1" y="146">[3.16]</text>
<text x="405.6" y="147.2">R0.010</text>
<text x="56.9" y="150.5">SECTION</text>
<text x="262.8" y="150.6">[22.27]</text>
<text x="310" y="150.6">SEE DETAIL</text>
<text x="408.4" y="152">[.25]</text>
<text x="464.8" y="155.6">0.020 X 45°</text>
<text x="464.8" y="160.3">[.51]</text>
<text x="373.1" y="171.4">SECTION</text>
<text x="292.5" y="200.1">R0.125</text>
<text x="295.3" y="204.9">[3.16]</text>
<text x="68.5" y="213.6">40.0°</text>
<text x="310.3" y="213.6">R0.150</text>
<text x="313.2" y="218.3">[3.82]</text>
<text x="342.4" y="222.8">B</text>
<text x="321.2" y="230.7">REV. ENGRAVE CAV. I.D. [F1-F12]</text>
<text x="321.2" y="235.5">.08 [2.0] HIGH, .002/.003 [0.50/0.80] DP.</text>
<text x="156.7" y="243.1">0.32 [8.1]</text>
<text x="321.2" y="240.2">.100 [2.54] UP FROM THE BOT.</text>
<text x="321.2" y="245">OF THE INSERT</text>
<text x="66.8" y="250.1">0.031 +2°/S</text>
<text x="66.8" y="254.9">[.78]</text>
<text x="41.1" y="267.8">DETAIL</text>
<text x="151.6" y="265.7">#10-32 TAP (2)</text>
<text x="234.8" y="266.5">1.3152</text>
<text x="41.1" y="273.4">SCALE 4:1</text>
<text x="236.7" y="272.5">33.406</text>
<text x="263.2" y="280.9">C</text>
<text x="227.2" y="287.9">2.1160 [53.747]</text>
<text x="228.7" y="292.6">MOLDING REF</text>
<text x="222.6" y="297.4">MATCH WITH CORE</text>
<text x="289.4" y="296.4">SECTION</text>
<text x="237.9" y="304.6">1.000</text>
<text x="237.9" y="309.4">[25.40]</text>
<text x="310.3" y="314.8">STAMP P/N</text>
<text x="175.7" y="320.3">R0.125</text>
<text x="310.3" y="319.6">1981C.101</text>
<text x="178.5" y="325">[3.18]</text>
<text x="168.7" y="371.5">R0.3451</text>
<text x="173.4" y="377.5">8.766</text>
</g>
<g font-size="4.1">
<text x="412.9" y="360.8">APPROVALS</text>
<text x="514.7" y="386.7">(</text>
<text x="523.8" y="386.7">)</text>
<text x="460.4" y="392.5">2:1</text>
<text x="498.4" y="398.1">5003802</text>
<text x="519.5" y="398.1">44000008</text>
</g>
<g font-size="3.3">
<text x="400.9" y="368.9">K FAULHABER</text>
<text x="441.6" y="368.9">1-9-7</text>
<text x="410.3" y="376">C.Varkey</text>
<text x="437.9" y="376">1-21-07</text>
<text x="410.3" y="383.1">C.Varkey</text>
<text x="437.9" y="383.1">1-21-07</text>
<text x="457.8" y="386.7">(12) CAV CAP GENGHIS (METEOR) 50700</text>
<text x="448.2" y="390.3">-</text>
<text x="432.6" y="404.6">MOLDMAX</text>
<text x="422.8" y="411.7">-</text>
<text x="445.6" y="411.7">12</text>
</g>
<text font-size="3.2" x="519.9" y="366.7">PLASTEK</text>
<g font-size="2.8">
<text x="479.4" y="101.8">+0.0002</text>
<text x="479.4" y="104.3">-0.0000</text>
<text x="481.2" y="107.8">+.005</text>
<text x="481.2" y="110.4">-.000</text>
<text x="249" y="264.6">+0.0002</text>
<text x="249" y="267.1">-0.0000</text>
<text x="250.8" y="270.6">+.005</text>
<text x="250.8" y="273.1">-.000</text>
<text x="185.7" y="369.6">+0.0002</text>
<text x="184.9" y="375.6">+.005</text>
<text x="185.7" y="372.1">-0.0000</text>
<text x="184.9" y="378.1">-.000</text>
</g>
<g font-size="2.6">
<text x="247.3" y="388.4">C</text>
<text x="256.1" y="388.4">5005224</text>
<text x="274.1" y="388.4">01/15/10</text>
<text x="295.8" y="389.9">WAS 1.1551, .061 WAS .059</text>
<text x="295.8" y="386.8">2.1160 WAS 2.1120, 1.1591</text>
<text x="338.2" y="388.4">SWS</text>
<text x="347.4" y="388.4">SWS</text>
<text x="247.4" y="396">B</text>
<text x="256.1" y="396">5004116</text>
<text x="274" y="396">06-28-07</text>
<text x="291.9" y="396">MOVED CAV I.D. TO MAJOR AXIS</text>
<text x="338.7" y="396">JDS</text>
<text x="347.4" y="396">DMR</text>
<text x="448.4" y="397.2">-</text>
<text x="247.4" y="404.2">A</text>
<text x="256.1" y="404.2">5003860</text>
<text x="274" y="404.2">02-23-07</text>
<text x="289.7" y="404.2">CONVERTED TO DUAL DIMENSIONS</text>
<text x="339.4" y="404.2">RB</text>
<text x="348.6" y="404.2">CV</text>
<text x="245.2" y="411.2">REV.</text>
<text x="258.4" y="411.2">ECN</text>
<text x="275.7" y="411.2">DATE</text>
<text x="300.4" y="411.2">REVISION RECORD</text>
<text x="338.4" y="411.2">DRN</text>
<text x="346.8" y="411.2">APPR</text>
</g>
<text font-size="2.3" fill="#989898" x="473.1" y="368.7">ERIE, PENNSYLVANIA</text>
<g font-size="2.1">
<text x="401.6" y="364.8">DRAWN</text>
<text x="427" y="364.8">DATE</text>
<text x="525.1" y="362.6">THE</text>
<text x="401.6" y="372">CHECKED</text>
<text x="427" y="372">DATE</text>
<text x="523.5" y="370">GROUP</text>
<text x="452.4" y="376.4">DESCRIPTION</text>
<text x="401.6" y="379.1">APPROVED</text>
<text x="427" y="379.1">DATE</text>
<text x="401.6" y="386.2">REFERENCE NO.</text>
<text x="401.6" y="393.4">FINISH</text>
<text x="452.4" y="392.5">SCALE:</text>
<text x="499.5" y="391.3">ECN NUMBER</text>
<text x="518" y="391.3">CUSTOMER NUMBER</text>
<text x="401.6" y="400.5">MATERIAL</text>
<text x="452.4" y="398.1">SHRINKAGE:</text>
<text x="401.6" y="407.7">HARDNESS</text>
<text x="427" y="407.7">QUANTITY REQUIRED</text>
<text x="460.5" y="402.4">SIZE</text>
<text x="476.2" y="402.4">DRAWING NO.</text>
<text x="531.8" y="402.4">REV.</text>
</g>
</svg>
